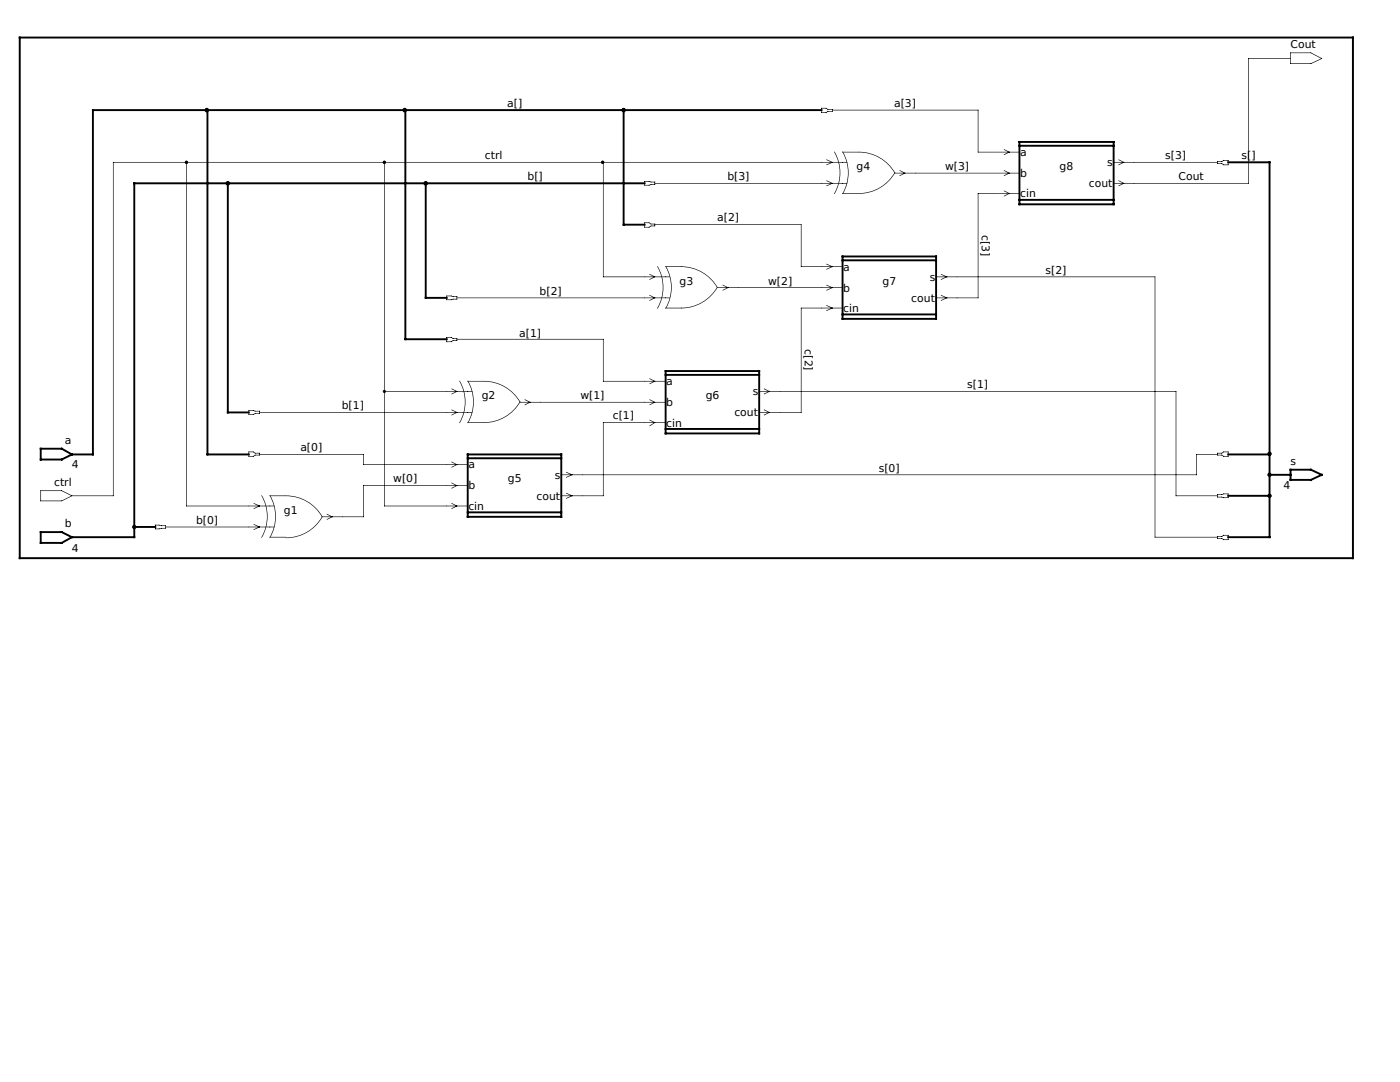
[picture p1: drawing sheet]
<svg xmlns="http://www.w3.org/2000/svg" width="279mm" height="216mm" viewBox="0 0 279 216" stroke-linecap="round" stroke-linejoin="round" font-family="sans-serif">
<g fill="#000">
<path d="M166.4 30.3l.1-.1a8.4 8.4 0 0 1 0 8.5h-.1a8.3 8.3 0 0 0 0-8.4zM168.1 30.3l.1-.1a8.4 8.4 0 0 1 0 8.5h-.1a8.3 8.3 0 0 0 0-8.4zM171.3 30.3a8.4 8.4 0 0 1 7.4 4.2l-.1 .1a8.2 8.2 0 0 0-7.3-4.2zM171.3 38.5a8.2 8.2 0 0 0 7.3-4.1h.1a8.4 8.4 0 0 1-7.4 4.3zM131.1 53.2l.1-.1a8.4 8.4 0 0 1 0 8.5l-.1-.1a8.3 8.3 0 0 0 0-8.3zM132.8 53.2l.1-.1a8.4 8.4 0 0 1 0 8.5l-.1-.1a8.3 8.3 0 0 0 0-8.3zM135.9 53.1a8.4 8.4 0 0 1 7.3 4.3l-.1 .1a8.2 8.2 0 0 0-7.2-4.2zM91.6 76h.1a8.4 8.4 0 0 1 0 8.4h-.1a8.3 8.3 0 0 0 0-8.4zM93.3 76h.1a8.4 8.4 0 0 1 0 8.4h-.1a8.3 8.3 0 0 0 0-8.4zM96.5 76a8.4 8.4 0 0 1 7.4 4.3h-.1a8.2 8.2 0 0 0-7.3-4.2zM135.9 61.4a8.2 8.2 0 0 0 7.2-4.2l.1 .1a8.4 8.4 0 0 1-7.3 4.2zM52.1 98.9l.1-.1a8.4 8.4 0 0 1 0 8.5l-.1-.1a8.3 8.3 0 0 0 0-8.3z"/>
<path d="M53.8 98.9l.1-.1a8.4 8.4 0 0 1 0 8.5l-.1-.1a8.3 8.3 0 0 0 0-8.3zM57 98.9a8.4 8.4 0 0 1 7.4 4.2l-.1 .1a8.2 8.2 0 0 0-7.3-4.2zM96.5 84.3a8.2 8.2 0 0 0 7.3-4.2h.1a8.4 8.4 0 0 1-7.4 4.3zM57 107.3a8.2 8.2 0 0 0 7.3-4.2h.1a8.4 8.4 0 0 1-7.4 4.3z"/>
<path d="M3.9 7.4h.1v104h-.1zM3.9 111.3h266.2v.1h-266.2zM269.9 7.4h.2v104h-.2zM3.9 7.4h266.2v.2h-266.2zM53.8 98.9h3.3v.1h-3.3zM53.8 107.1h3.3v.2h-3.3zM53.8 100.9h1v.1h-1zM53.8 105.1h1v.1h-1zM132.8 53.1h3.3v.2h-3.3zM132.8 61.4h3.3v.1h-3.3zM132.8 55.2h.9v.1h-.9zM132.8 59.4h.9v.1h-.9zM93.3 76h3.3v.1h-3.3zM93.3 84.3h3.3v.1h-3.3zM93.3 78h1v.2h-1zM93.3 82.2h1v.2h-1zM168.1 30.3h3.3v.1h-3.3zM168.1 38.5h3.3v.2h-3.3zM168.1 32.3h1v.1h-1zM168.1 36.5h1v.1h-1zM245 31.9h.2v1.1h-.2zM244.2 32.8h1v.2h-1zM243.8 32.6l.5 .3-.1 .1-.4-.3zM242.9 32.6h1v.1h-1zM244.2 31.9h1v.2h-1zM243.8 32.2l.4-.3 .1 .1-.5 .3zM242.9 32.2h1v.1h-1zM242.9 32.2h.1v.5h-.1zM245 106.7h.2v1.1h-.2zM244.2 107.6h1v.2h-1zM243.8 107.4l.5 .3-.1 .1-.4-.3zM242.9 107.4h1v.1h-1zM244.2 106.7h1v.2h-1zM243.8 107l.4-.3 .1 .1-.5 .3zM242.9 107h1v.1h-1zM242.9 107h.1v.5h-.1zM245 98.5h.2v.9h-.2zM244.2 99.3h1v.1h-1zM243.8 99.1l.5 .2v.1l-.5-.2zM242.9 99.1h1v.2h-1zM244.2 98.5h1v.1h-1zM243.8 98.6l.5-.1v.1l-.5 .2zM242.9 98.6h1v.1h-1zM242.9 98.6h.1v.7h-.1zM245 90.1h.2v1h-.2zM244.2 91h1v.1h-1zM243.8 90.7l.5 .3-.1 .1-.4-.3zM242.9 90.7h1v.2h-1zM244.2 90.1h1v.1h-1zM243.8 90.4l.4-.3 .1 .1-.5 .3zM242.9 90.4h1v.1h-1zM242.9 90.4h.1v.5h-.1zM128.6 36.1h.1v.9h-.1zM128.6 36.9h1v.1h-1zM129.5 36.9l.5-.2v.2l-.5 .1zM129.9 36.8h.8v.1h-.8zM128.6 36.1h1v.2h-1zM129.5 36.1l.5 .2v.1l-.5-.2zM129.9 36.3h.8v.1h-.8zM130.6 36.3h.1v.6h-.1zM89.1 59h.1v.9h-.1zM89.1 59.8h1v.1h-1zM90 59.8l.5-.2v.1l-.5 .2zM90.4 59.6h.8v.2h-.8zM89.1 59h1v.1h-1zM90 59l.5 .1v.2l-.5-.2zM90.4 59.1h.8v.1h-.8zM91.1 59.1h.1v.7h-.1zM49.6 81.9h.1v.8h-.1zM49.6 82.6h1v.1h-1zM50.5 82.6l.5-.1v.1l-.5 .2zM50.9 82.5h1v.1h-1zM49.6 81.9h1v.1h-1zM50.5 81.8l.5 .2v.1l-.5-.1zM50.9 82h1v.1h-1zM51.8 82h.1v.6h-.1zM30.9 104.7h.2v.9h-.2zM30.9 105.5h.9v.1h-.9zM31.7 105.5l.6-.2v.2l-.6 .1zM32.2 105.3h.9v.2h-.9zM30.9 104.7h.9v.1h-.9zM31.7 104.7l.6 .2v.1l-.6-.2zM32.2 104.8h.9v.2h-.9zM33 104.8h.1v.7h-.1zM163.9 21.5h.1v1h-.1zM163.9 22.4h1v.1h-1zM164.8 22.5l.4-.4 .1 .1-.5 .4zM165.2 22.2h1v.1h-1zM163.9 21.5h1v.2h-1zM164.8 21.5l.5 .3-.1 .1-.4-.3zM165.2 21.8h1v.1h-1zM166.1 21.8h.1v.5h-.1zM128.6 44.4h.1v1h-.1zM128.6 45.3h1v.1h-1zM129.5 45.3l.4-.3 .1 .1-.5 .3zM129.9 45h.8v.1h-.8zM128.6 44.4h1v.1h-1zM129.5 44.4l.5 .3-.1 .1-.4-.3zM129.9 44.6h.8v.2h-.8zM130.6 44.6h.1v.5h-.1zM89.1 67.2h.1v1.1h-.1zM89.1 68.1h1v.2h-1zM90 68.2l.4-.3 .1 .1-.5 .3zM90.4 67.9h.8v.1h-.8zM89.1 67.2h1v.2h-1zM90 67.2l.5 .3-.1 .2-.4-.4zM90.4 67.5h.8v.1h-.8zM91.1 67.5h.1v.5h-.1zM49.6 90.1h.1v1h-.1zM49.6 91h1v.1h-1zM50.5 91l.4-.3 .1 .1-.5 .3zM50.9 90.7h1v.2h-1zM49.6 90.1h1v.1h-1zM50.5 90.1l.5 .3-.1 .1-.4-.3zM50.9 90.4h1v.1h-1zM51.8 90.4h.1v.5h-.1zM49.6 100.9h4.3v.1h-4.3zM50.6 101.4l1.2-.5 .1 .1-1.3 .6zM50.6 100.4l1.3 .5-.1 .1-1.2-.5zM49.6 105.1h4.3v.1h-4.3zM50.6 105.6l1.2-.5 .1 .1-1.3 .5zM50.6 104.6l1.3 .5-.1 .1-1.2-.5zM64.2 103.1h4.2v.1h-4.2zM65.2 103.6l1.1-.6 .1 .2-1.2 .5zM65.2 102.5l1.2 .6-.1 .1-1.1-.6zM128.6 55.2h4.3v.1h-4.3zM129.6 55.7l1.1-.5 .1 .1-1.2 .5zM129.6 54.7l1.2 .5-.1 .1-1.1-.5zM128.6 59.4h4.3v.1h-4.3zM129.6 59.9l1.1-.5 .1 .1-1.2 .5zM129.6 58.8l1.2 .6-.1 .1-1.1-.5zM143.2 57.3h4.2v.2h-4.2zM144.2 57.9l1.1-.6 .1 .1-1.2 .6zM144.2 56.8l1.2 .6-.1 .1-1.1-.6zM89.1 78h4.3v.2h-4.3zM90.1 78.6l1.1-.6 .1 .1-1.2 .6zM90.1 77.5l1.2 .6-.1 .1-1.1-.6zM89.1 82.2h4.3v.2h-4.3zM90.1 82.8l1.1-.6 .1 .1-1.2 .6zM90.1 81.7l1.2 .6-.1 .1-1.1-.6zM103.7 80.2h4.2v.1h-4.2zM104.7 80.7l1.1-.5 .1 .1-1.2 .6zM104.7 79.7l1.2 .5-.1 .1-1.1-.5zM163.9 32.3h4.3v.1h-4.3zM164.9 32.9l1.2-.6 .1 .1-1.3 .6zM164.9 31.8l1.3 .6-.1 .1-1.2-.6zM163.9 36.5h4.3v.1h-4.3zM164.9 37.1l1.2-.6 .1 .1-1.3 .6zM164.9 36l1.3 .5-.1 .2-1.2-.6zM178.5 34.5h4.3v.1h-4.3zM179.5 35l1.1-.5 .1 .1-1.2 .5zM179.5 34l1.2 .5-.1 .1-1.1-.5zM199.3 30.3h4.2v.1h-4.2zM200.3 30.8l1.2-.5v.1l-1.1 .5zM200.4 29.8l1.1 .5v.1l-1.2-.5zM199.3 34.5h4.2v.1h-4.2zM200.3 35l1.2-.5v.1l-1.1 .5zM200.4 34l1.1 .5v.1l-1.2-.5zM199.3 38.5h4.2v.2h-4.2zM200.3 39.1l1.2-.6v.1l-1.1 .6zM200.4 38l1.1 .6v.1l-1.2-.6zM222.2 32.3h4.2v.1h-4.2zM223.2 32.9l1.1-.6 .1 .1-1.2 .6zM223.2 31.8l1.2 .6-.1 .1-1.1-.6zM222.2 36.5h4.2v.1h-4.2zM223.2 37.1l1.1-.6 .1 .1-1.2 .6zM223.2 36l1.2 .5-.1 .2-1.1-.6zM89.1 92.6h4.3v.2h-4.3zM90.1 93.2l1.1-.6 .1 .1-1.2 .6zM90.1 92.1l1.2 .6-.1 .1-1.1-.6zM89.1 96.8h4.3v.2h-4.3zM90.1 97.4l1.1-.6 .1 .1-1.2 .6zM90.1 96.3l1.2 .6-.1 .1-1.1-.6zM89.1 100.9h4.3v.1h-4.3zM90.1 101.4l1.1-.5 .1 .1-1.2 .6zM90.1 100.4l1.2 .5-.1 .2-1.1-.6zM112 94.7h4.3v.1h-4.3zM112.9 95.2l1.3-.5 .1 .1-1.3 .5zM113 94.2l1.3 .5-.1 .1-1.3-.5zM112 98.9h4.3v.1h-4.3zM112.9 99.4l1.3-.6 .1 .2-1.3 .5zM113 98.3l1.3 .6-.1 .1-1.3-.5zM128.6 76h4.3v.1h-4.3zM129.6 76.6l1.1-.6 .1 .1-1.2 .6zM129.6 75.5l1.2 .5-.1 .2-1.1-.6zM128.6 80.2h4.3v.1h-4.3zM129.6 80.7l1.1-.5 .1 .1-1.2 .6zM129.6 79.7l1.2 .5-.1 .1-1.1-.5zM128.6 84.3h4.3v.1h-4.3zM129.6 84.9l1.1-.7 .1 .1-1.2 .8zM129.6 83.7l1.2 .6-.1 .1-1.1-.6zM151.4 78h4.4v.2h-4.4zM152.4 78.6l1.2-.6v.1l-1.1 .6zM152.5 77.5l1.1 .6v.1l-1.2-.6zM151.4 82.2h4.4v.2h-4.4zM152.4 82.8l1.2-.6v.1l-1.1 .6zM152.5 81.7l1.1 .6v.1l-1.2-.6zM163.9 53.1h4.3v.2h-4.3zM164.9 53.7l1.2-.6 .1 .1-1.3 .6zM164.9 52.6l1.3 .6-.1 .1-1.2-.6zM163.9 57.3h4.3v.2h-4.3zM164.9 57.9l1.2-.6 .1 .1-1.3 .6zM164.9 56.8l1.3 .6-.1 .1-1.2-.6zM163.9 61.4h4.3v.1h-4.3zM164.9 61.9l1.2-.5 .1 .1-1.3 .6zM164.9 60.9l1.3 .5-.1 .2-1.2-.6zM186.8 55.2h4.3v.1h-4.3zM187.7 55.7l1.3-.5 .1 .1-1.3 .5zM187.8 54.7l1.3 .5-.1 .1-1.3-.5zM186.8 59.4h4.3v.1h-4.3zM187.7 59.9l1.3-.5 .1 .1-1.3 .5zM187.8 58.8l1.3 .6-.1 .1-1.3-.5zM8.1 97.9h4.3v.1h-4.3zM8.1 99.9h4.3v.1h-4.3zM8.1 97.9h.1v2.1h-.1zM12.3 97.8l2.1 1.1v.1l-2.2-1.1zM12.2 99.9l2.2-1.1v.2l-2.1 1zM257.5 10.5h4.2v.1h-4.2zM257.5 12.6h4.2v.2h-4.2zM257.5 10.5h.1v2.3h-.1zM261.6 10.5l2.3 1.2-.1 .1-2.3-1.2zM261.5 12.7l2.3-1.1 .1 .1-2.3 1.1z"/>
<path d="M36.9 32.4a.32 .32 0 0 1 .6 0 .32 .32 0 0 1-.6 0zM37 32.4a.2 .2 0 0 0 .4 0 .2 .2 0 0 0-.4 0z"/>
<path d="M36.9 32.4a.32 .32 0 0 1 .6 0 .32 .32 0 0 1-.6 0zM37 32.4a.2 .2 0 0 0 .4 0 .2 .2 0 0 0-.4 0z"/>
<path d="M40.8 22a.45 .45 0 0 1 .9 0 .45 .45 0 0 1-.9 0zM41.2 22a.07 .07 0 0 0 .1 0 .07 .07 0 0 0-.1 0z"/>
<path d="M40.8 22a.45 .45 0 0 1 .9 0 .45 .45 0 0 1-.9 0zM41.2 22a.07 .07 0 0 0 .1 0 .07 .07 0 0 0-.1 0z"/>
<path d="M45 36.6a.45 .45 0 0 1 .9 0 .45 .45 0 0 1-.9 0zM45.4 36.6a.07 .07 0 0 0 .1 0 .07 .07 0 0 0-.1 0z"/>
<path d="M45 36.6a.45 .45 0 0 1 .9 0 .45 .45 0 0 1-.9 0zM45.4 36.6a.07 .07 0 0 0 .1 0 .07 .07 0 0 0-.1 0z"/>
<path d="M76.4 32.4a.32 .32 0 0 1 .6 0 .32 .32 0 0 1-.6 0zM76.5 32.4a.2 .2 0 0 0 .4 0 .2 .2 0 0 0-.4 0z"/>
<path d="M76.4 32.4a.32 .32 0 0 1 .6 0 .32 .32 0 0 1-.6 0zM76.5 32.4a.2 .2 0 0 0 .4 0 .2 .2 0 0 0-.4 0z"/>
<path d="M80.3 22a.45 .45 0 0 1 .9 0 .45 .45 0 0 1-.9 0zM80.7 22a.07 .07 0 0 0 .1 0 .07 .07 0 0 0-.1 0z"/>
<path d="M80.3 22a.45 .45 0 0 1 .9 0 .45 .45 0 0 1-.9 0zM80.7 22a.07 .07 0 0 0 .1 0 .07 .07 0 0 0-.1 0z"/>
<path d="M84.5 36.6a.45 .45 0 0 1 .9 0 .45 .45 0 0 1-.9 0zM84.9 36.6a.07 .07 0 0 0 .1 0 .07 .07 0 0 0-.1 0z"/>
<path d="M84.5 36.6a.45 .45 0 0 1 .9 0 .45 .45 0 0 1-.9 0zM84.9 36.6a.07 .07 0 0 0 .1 0 .07 .07 0 0 0-.1 0z"/>
<path d="M120 32.4a.32 .32 0 0 1 .6 0 .32 .32 0 0 1-.6 0zM120.1 32.4a.2 .2 0 0 0 .4 0 .2 .2 0 0 0-.4 0z"/>
<path d="M120 32.4a.32 .32 0 0 1 .6 0 .32 .32 0 0 1-.6 0zM120.1 32.4a.2 .2 0 0 0 .4 0 .2 .2 0 0 0-.4 0z"/>
<path d="M124 22a.45 .45 0 0 1 .9 0 .45 .45 0 0 1-.9 0zM124.4 22a.07 .07 0 0 0 .1 0 .07 .07 0 0 0-.1 0z"/>
<path d="M124 22a.45 .45 0 0 1 .9 0 .45 .45 0 0 1-.9 0zM124.4 22a.07 .07 0 0 0 .1 0 .07 .07 0 0 0-.1 0z"/>
<path d="M203.3 28.1h.3v12.9h-.3zM203.3 40.6h19.1v.4h-19.1zM222.1 28.1h.3v12.9h-.3zM203.3 28.1h19.1v.4h-19.1zM203.3 28.9h19.1v.4h-19.1zM203.3 39.7h19.1v.4h-19.1zM93.2 90.5h.3v12.8h-.3zM93.2 102.9h19v.4h-19zM111.8 90.5h.4v12.8h-.4zM93.2 90.5h19v.4h-19zM93.2 91.2h19v.4h-19zM93.2 102h19v.4h-19zM132.7 73.9h.3v12.8h-.3zM132.7 86.3h19v.4h-19zM151.3 73.9h.4v12.8h-.4zM132.7 73.9h19v.3h-19zM132.7 74.6h19v.4h-19zM132.7 85.4h19v.4h-19zM168 51h.3v12.8h-.3zM168 63.4h19v.4h-19zM186.6 51h.4v12.8h-.4zM168 51h19v.4h-19zM168 51.8h19v.3h-19zM168 62.5h19v.4h-19zM257.4 93.5h4.4v.4h-4.4zM257.4 95.6h4.4v.3h-4.4zM257.4 93.5h.3v2.4h-.3zM261.5 93.5l2.5 1.2-.1 .3-2.5-1.2zM261.4 95.7l2.5-1.2 .1 .3-2.5 1.2zM7.9 106h4.6v.4h-4.6zM7.9 108.1h4.6v.4h-4.6zM7.9 106h.4v2.5h-.4zM12.2 105.9l2.4 1.2-.2 .3-2.3-1.1zM12.1 108.3l2.3-1.4 .2 .4-2.4 1.3zM7.9 89.3h4.6v.4h-4.6zM7.9 91.5h4.6v.4h-4.6zM7.9 89.3h.4v2.6h-.4zM12.2 89.3l2.4 1.3-.2 .3-2.3-1.3zM12.1 91.6l2.3-1.2 .2 .4-2.4 1.1zM244.9 32.2h8.7v.4h-8.7zM244.9 90.5h8.7v.4h-8.7zM253.2 32.2h.4v58.7h-.4zM253.2 90.5h.4v4.4h-.4zM253.2 94.6h4.5v.3h-4.5zM244.9 98.7h8.7v.4h-8.7zM253.2 94.6h.4v4.5h-.4zM244.9 107h8.7v.4h-8.7zM253.2 98.7h.4v8.7h-.4zM26.6 36.4h19.1v.4h-19.1zM45.3 36.4h39.9v.4h-39.9zM84.8 36.4h44v.4h-44zM84.8 36.4h.4v23.2h-.4zM84.8 59.2h4.5v.4h-4.5zM45.3 36.4h.4v46.1h-.4zM45.3 82.1h4.5v.4h-4.5zM26.6 36.4h.4v68.9h-.4zM26.6 105h4.6v.3h-4.6zM14.2 107h12.8v.4h-12.8zM26.6 105h.4v2.4h-.4zM18.4 21.8h23.2v.4h-23.2zM41.2 21.8h39.9v.4h-39.9zM80.7 21.8h44v.4h-44zM124.3 21.8h39.8v.4h-39.8zM124.3 21.8h.4v23.2h-.4zM124.3 44.6h4.5v.4h-4.5zM80.7 21.8h.4v46.1h-.4zM80.7 67.5h8.6v.4h-8.6zM14.2 90.5h4.5v.4h-4.5zM18.4 21.8h.3v69.1h-.3zM41.2 21.8h.4v69.1h-.4zM41.2 90.5h8.6v.4h-8.6zM3.7 7.3h.4v104.3h-.4zM3.7 111.2h266.5v.4h-266.5zM269.8 7.3h.4v104.3h-.4zM3.7 7.3h266.5v.4h-266.5z"/>
<path d="M76.4 78.1a.32 .32 0 0 1 .6 0 .32 .32 0 0 1-.6 0zM76.5 78.1a.2 .2 0 0 0 .4 0 .2 .2 0 0 0-.4 0z"/>
<path d="M252.9 98.9a.45 .45 0 0 1 .9 0 .45 .45 0 0 1-.9 0zM253.3 98.9a.07 .07 0 0 0 .1 0 .07 .07 0 0 0-.1 0z"/>
<path d="M252.9 90.6a.45 .45 0 0 1 .9 0 .45 .45 0 0 1-.9 0zM253.3 90.6a.07 .07 0 0 0 .1 0 .07 .07 0 0 0-.1 0z"/>
<path d="M252.9 94.7a.45 .45 0 0 1 .9 0 .45 .45 0 0 1-.9 0zM253.3 94.7a.07 .07 0 0 0 .1 0 .07 .07 0 0 0-.1 0z"/>
<path d="M26.4 105.2a.44 .44 0 0 1 .8 0 .44 .44 0 0 1-.8 0zM26.7 105.2a.1 .1 0 0 0 .2 0 .1 .1 0 0 0-.2 0z"/>
<path d="M33 105.1h16.7v.1h-16.7zM22.5 32.3h14.8v.1h-14.8zM37.1 32.3h39.7v.1h-39.7zM76.6 32.3h43.9v.1h-43.9zM120.3 32.3h43.7v.1h-43.7zM120.3 32.3h.2v23h-.2zM120.3 55.2h8.4v.1h-8.4zM76.6 32.3h.2v45.9h-.2zM76.6 78h12.6v.2h-12.6zM14.3 98.9h8.4v.1h-8.4zM22.5 32.3h.2v66.7h-.2zM37.1 32.3h.2v68.7h-.2zM37.1 100.9h12.6v.1h-12.6zM76.6 78h.2v23h-.2zM76.6 100.9h12.6v.1h-12.6zM226.3 32.3h16.7v.1h-16.7zM190.9 55.2h39.7v.1h-39.7zM230.4 55.2h.2v52.1h-.2zM230.4 107.1h12.6v.2h-12.6zM155.6 78h79.2v.2h-79.2zM234.6 78h.2v21h-.2zM234.6 98.9h8.4v.1h-8.4zM238.7 90.6h4.3v.1h-4.3zM116.1 94.7h122.7v.1h-122.7zM238.7 90.6h.1v4.2h-.1zM249.1 11.6h8.5v.1h-8.5zM226.3 36.5h22.9v.1h-22.9zM249.1 11.6h.1v25h-.1zM107.8 80.2h20.9v.1h-20.9zM120.3 84.3h8.4v.1h-8.4zM116.1 98.9h4.4v.1h-4.4zM120.3 84.3h.2v14.7h-.2zM159.8 61.4h4.2v.1h-4.2zM155.6 82.2h4.4v.2h-4.4zM159.8 61.4h.2v21h-.2zM147.3 57.3h16.7v.2h-16.7zM195.1 38.5h4.2v.2h-4.2zM190.9 59.4h4.4v.1h-4.4zM195.1 38.5h.2v21h-.2zM182.7 34.5h16.6v.1h-16.6zM72.5 96.8h16.7v.2h-16.7zM68.3 103.1h4.3v.1h-4.3zM72.5 96.8h.1v6.4h-.1zM51.8 90.6h20.8v.1h-20.8zM72.5 90.6h.1v2.2h-.1zM72.5 92.6h16.7v.2h-16.7zM91.1 67.6h29.4v.2h-29.4zM120.3 67.6h.2v8.5h-.2zM120.3 76h8.4v.1h-8.4zM130.6 44.8h29.4v.1h-29.4zM159.8 44.8h.2v8.5h-.2zM159.8 53.1h4.2v.2h-4.2zM166.1 21.9h29.2v.1h-29.2zM195.1 21.9h.2v8.5h-.2zM195.1 30.3h4.2v.1h-4.2zM130.6 36.5h33.4v.1h-33.4zM91.1 59.4h37.6v.1h-37.6zM51.8 82.2h37.4v.2h-37.4z"/>
</g>
<g fill="#000">
<circle cx="37.2" cy="32.4" r=".25"/>
<circle cx="76.7" cy="32.4" r=".25"/>
<circle cx="120.3" cy="32.4" r=".25"/>
<circle cx="76.7" cy="78.1" r=".25"/>
</g>
<g font-size="2.2">
<text x="257.6" y="9.5">Cout</text>
<text x="101.2" y="21.3">a[]</text>
<text x="178.4" y="21.3">a[3]</text>
<text x="96.8" y="31.8">ctrl</text>
<text x="105.3" y="35.9">b[]</text>
<text x="145.2" y="35.9">b[3]</text>
<text x="170.9" y="33.9">g4</text>
<text x="188.6" y="33.9">w[3]</text>
<text x="203.6" y="31.1">a</text>
<text x="203.6" y="35.3">b</text>
<text x="211.5" y="33.9">g8</text>
<text x="221" y="33.1">s</text>
<text x="232.5" y="31.8">s[3]</text>
<text x="235.2" y="35.9">Cout</text>
<text x="247.8" y="31.8">s[</text>
<text x="249.7" y="31.8">]</text>
<text x="203.6" y="39.4">cin</text>
<text x="217.3" y="37.3">cout</text>
<text x="143.1" y="44.2">a[2]</text>
<text x="196" y="46.9" transform="rotate(90 196 46.9)">c[3]</text>
<text x="168.3" y="54">a</text>
<text x="107.7" y="58.8">b[2]</text>
<text x="135.6" y="56.8">g3</text>
<text x="153.3" y="56.8">w[2]</text>
<text x="168.3" y="58.2">b</text>
<text x="176.1" y="56.8">g7</text>
<text x="185.5" y="56">s</text>
<text x="208.7" y="54.6">s[2]</text>
<text x="168.3" y="62.2">cin</text>
<text x="181.9" y="60.2">cout</text>
<text x="103.6" y="67.2">a[1]</text>
<text x="160.7" y="69.7" transform="rotate(90 160.7 69.7)">c[2]</text>
<text x="133" y="76.8">a</text>
<text x="193" y="77.5">s[1]</text>
<text x="68.2" y="81.7">b[1]</text>
<text x="96.1" y="79.6">g2</text>
<text x="115.8" y="79.6">w[1]</text>
<text x="122.3" y="83.7">c[1]</text>
<text x="133" y="81">b</text>
<text x="140.8" y="79.6">g6</text>
<text x="146.6" y="83.1">cout</text>
<text x="150.2" y="78.9">s</text>
<text x="13" y="88.5">a</text>
<text x="133" y="85.2">cin</text>
<text x="14.4" y="93.5">4</text>
<text x="59.9" y="90">a[0]</text>
<text x="93.5" y="93.5">a</text>
<text x="110.7" y="95.5">s</text>
<text x="175.4" y="94.1">s[0]</text>
<text x="257.6" y="92.7">s</text>
<text x="10.8" y="96.9">ctrl</text>
<text x="78.5" y="96.3">w[0]</text>
<text x="93.5" y="101.7">cin</text>
<text x="93.5" y="97.7">b</text>
<text x="101.3" y="96.3">g5</text>
<text x="107.1" y="99.7">cout</text>
<text x="256.2" y="97.7">4</text>
<text x="13" y="105.2">b</text>
<text x="39.1" y="104.5">b[0]</text>
<text x="56.6" y="102.5">g1</text>
<text x="14.4" y="110.1">4</text>
</g>
</svg>
